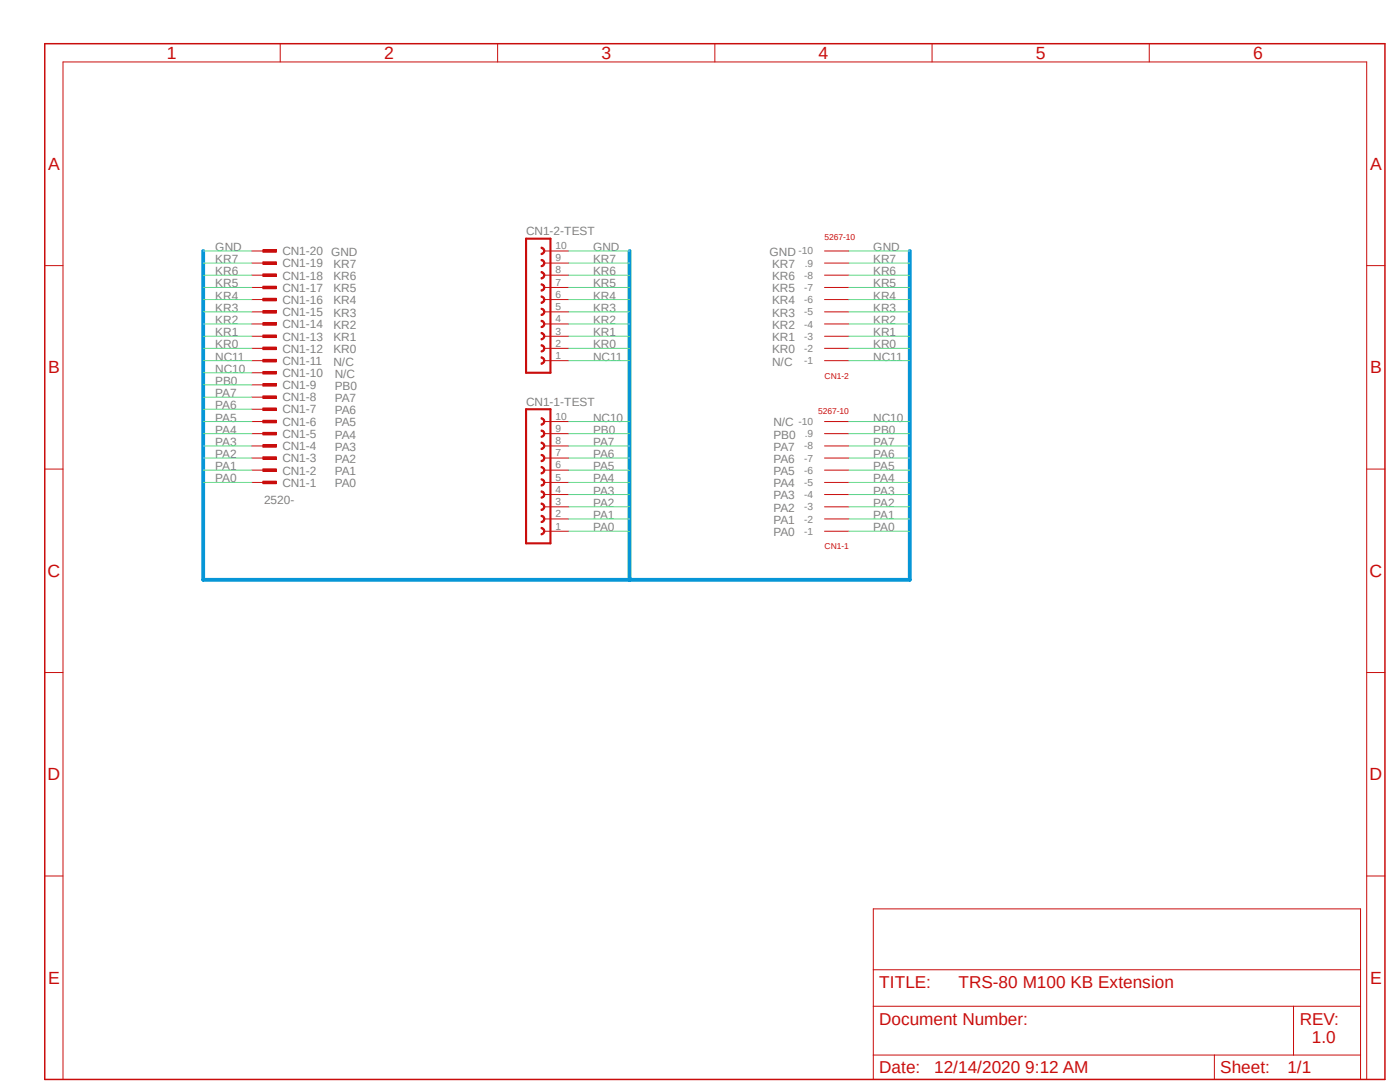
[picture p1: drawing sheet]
<svg xmlns="http://www.w3.org/2000/svg" width="279mm" height="216mm" viewBox="0 0 279 216" stroke-linecap="round" stroke-linejoin="round" font-family="sans-serif">
<path d="M8.4 8.4l268.3 207.5M276.7 8.4l-268.3 207.5" fill="none" stroke="#fff" stroke-width=".2"/>
<path d="M8.9 8.7h267.5v206.7h-267.5z" fill="none" stroke="#c90d0c" stroke-width=".3"/>
<g fill="none" stroke="#c90d0c" stroke-width=".2">
<path d="M55.9 8.7v3.7M99.3 8.7v3.7M142.7 8.7v3.7M186 8.7v3.7M229.4 8.7v3.7M8.9 53h3.7M272.8 53h3.6M8.9 93.6h3.7M272.8 93.6h3.6M8.9 134.2h3.7M272.8 134.2h3.6M8.9 174.8h3.7"/>
<path d="M272.8 174.8h3.6M174.3 181.4h97.2v34h-97.2zM174.3 193.5h97.2M12.6 215.4v-203h260.2v203M174.3 200.8h97.2M174.3 210.5h97.2M242.4 210.5v4.9M258.1 200.8v9.7"/>
</g>
<path d="M105 108.4h4.9" fill="none" stroke="#c90d0c" stroke-width=".42"/>
<path d="M108 100.4a.74 .74 0 0 1 .8 .7 .74 .74 0 0 1-.8 .8v-.3a.49 .49 0 0 0 .5-.5 .49 .49 0 0 0-.5-.5z" fill-rule="evenodd" fill="#c90d0c"/>
<path d="M108 100.4a.74 .74 0 0 1 .8 .7 .74 .74 0 0 1-.8 .8v-.3a.49 .49 0 0 0 .5-.5 .49 .49 0 0 0-.5-.5z" fill="none" stroke="#c90d0c" stroke-width=".2"/>
<path d="M108 102.8a.72 .72 0 0 1 .8 .7 .72 .72 0 0 1-.8 .8v-.2a.49 .49 0 0 0 .5-.5 .49 .49 0 0 0-.5-.5z" fill-rule="evenodd" fill="#c90d0c"/>
<path d="M108 102.8a.72 .72 0 0 1 .8 .7 .72 .72 0 0 1-.8 .8v-.2a.49 .49 0 0 0 .5-.5 .49 .49 0 0 0-.5-.5z" fill="none" stroke="#c90d0c" stroke-width=".2"/>
<path d="M108 105.2a.74 .74 0 0 1 .8 .8 .74 .74 0 0 1-.8 .7v-.2a.49 .49 0 0 0 .5-.5 .49 .49 0 0 0-.5-.5z" fill-rule="evenodd" fill="#c90d0c"/>
<path d="M108 105.2a.74 .74 0 0 1 .8 .8 .74 .74 0 0 1-.8 .7v-.2a.49 .49 0 0 0 .5-.5 .49 .49 0 0 0-.5-.5z" fill="none" stroke="#c90d0c" stroke-width=".2"/>
<path d="M108 95.5a.72 .72 0 0 1 .8 .8 .72 .72 0 0 1-.8 .7v-.3a.49 .49 0 0 0 .5-.5 .49 .49 0 0 0-.5-.4z" fill-rule="evenodd" fill="#c90d0c"/>
<path d="M108 95.5a.72 .72 0 0 1 .8 .8 .72 .72 0 0 1-.8 .7v-.3a.49 .49 0 0 0 .5-.5 .49 .49 0 0 0-.5-.4z" fill="none" stroke="#c90d0c" stroke-width=".2"/>
<path d="M108 98a.72 .72 0 0 1 .8 .7 .72 .72 0 0 1-.8 .7v-.2a.49 .49 0 0 0 .5-.5 .49 .49 0 0 0-.5-.5z" fill-rule="evenodd" fill="#c90d0c"/>
<path d="M108 98a.72 .72 0 0 1 .8 .7 .72 .72 0 0 1-.8 .7v-.2a.49 .49 0 0 0 .5-.5 .49 .49 0 0 0-.5-.5z" fill="none" stroke="#c90d0c" stroke-width=".2"/>
<path d="M108 88.2a.74 .74 0 0 1 .8 .8 .74 .74 0 0 1-.8 .7v-.2a.49 .49 0 0 0 .5-.5 .49 .49 0 0 0-.5-.5z" fill-rule="evenodd" fill="#c90d0c"/>
<path d="M108 88.2a.74 .74 0 0 1 .8 .8 .74 .74 0 0 1-.8 .7v-.2a.49 .49 0 0 0 .5-.5 .49 .49 0 0 0-.5-.5z" fill="none" stroke="#c90d0c" stroke-width=".2"/>
<path d="M108 90.7a.72 .72 0 0 1 .8 .7 .72 .72 0 0 1-.8 .7v-.2a.49 .49 0 0 0 .5-.5 .49 .49 0 0 0-.5-.5z" fill-rule="evenodd" fill="#c90d0c"/>
<path d="M108 90.7a.72 .72 0 0 1 .8 .7 .72 .72 0 0 1-.8 .7v-.2a.49 .49 0 0 0 .5-.5 .49 .49 0 0 0-.5-.5z" fill="none" stroke="#c90d0c" stroke-width=".2"/>
<path d="M108 93.1a.74 .74 0 0 1 .8 .7 .74 .74 0 0 1-.8 .8v-.3a.49 .49 0 0 0 .5-.5 .49 .49 0 0 0-.5-.5z" fill-rule="evenodd" fill="#c90d0c"/>
<path d="M108 93.1a.74 .74 0 0 1 .8 .7 .74 .74 0 0 1-.8 .8v-.3a.49 .49 0 0 0 .5-.5 .49 .49 0 0 0-.5-.5z" fill="none" stroke="#c90d0c" stroke-width=".2"/>
<path d="M105 108.4v-26.7h4.9v26.7" fill="none" stroke="#c90d0c" stroke-width=".42"/>
<path d="M108 83.4a.74 .74 0 0 1 .8 .7 .74 .74 0 0 1-.8 .7v-.2a.49 .49 0 0 0 .5-.5 .49 .49 0 0 0-.5-.5z" fill-rule="evenodd" fill="#c90d0c"/>
<path d="M108 83.4a.74 .74 0 0 1 .8 .7 .74 .74 0 0 1-.8 .7v-.2a.49 .49 0 0 0 .5-.5 .49 .49 0 0 0-.5-.5z" fill="none" stroke="#c90d0c" stroke-width=".2"/>
<path d="M108 85.8a.72 .72 0 0 1 .8 .7 .72 .72 0 0 1-.8 .7v-.2a.49 .49 0 0 0 .5-.4 .49 .49 0 0 0-.5-.5z" fill-rule="evenodd" fill="#c90d0c"/>
<path d="M108 85.8a.72 .72 0 0 1 .8 .7 .72 .72 0 0 1-.8 .7v-.2a.49 .49 0 0 0 .5-.4 .49 .49 0 0 0-.5-.5zM108.6 98.7h4.9M108.6 96.3h4.9M108.6 93.8h4.9M108.6 91.4h4.9M108.6 89h4.9M108.6 86.5h4.9M108.6 84.1h4.9M108.6 106h4.9M108.6 103.5h4.9M108.6 101.1h4.9" fill="none" stroke="#c90d0c" stroke-width=".2"/>
<path d="M105 74.4h4.9" fill="none" stroke="#c90d0c" stroke-width=".42"/>
<path d="M108 66.3a.74 .74 0 0 1 .8 .8 .74 .74 0 0 1-.8 .7v-.2a.49 .49 0 0 0 .5-.5 .49 .49 0 0 0-.5-.5z" fill-rule="evenodd" fill="#c90d0c"/>
<path d="M108 66.3a.74 .74 0 0 1 .8 .8 .74 .74 0 0 1-.8 .7v-.2a.49 .49 0 0 0 .5-.5 .49 .49 0 0 0-.5-.5z" fill="none" stroke="#c90d0c" stroke-width=".2"/>
<path d="M108 68.8a.72 .72 0 0 1 .8 .7 .72 .72 0 0 1-.8 .7v-.2a.49 .49 0 0 0 .5-.5 .49 .49 0 0 0-.5-.5z" fill-rule="evenodd" fill="#c90d0c"/>
<path d="M108 68.8a.72 .72 0 0 1 .8 .7 .72 .72 0 0 1-.8 .7v-.2a.49 .49 0 0 0 .5-.5 .49 .49 0 0 0-.5-.5z" fill="none" stroke="#c90d0c" stroke-width=".2"/>
<path d="M108 71.2a.74 .74 0 0 1 .8 .7 .74 .74 0 0 1-.8 .8v-.3a.49 .49 0 0 0 .5-.5 .49 .49 0 0 0-.5-.4z" fill-rule="evenodd" fill="#c90d0c"/>
<path d="M108 71.2a.74 .74 0 0 1 .8 .7 .74 .74 0 0 1-.8 .8v-.3a.49 .49 0 0 0 .5-.5 .49 .49 0 0 0-.5-.4z" fill="none" stroke="#c90d0c" stroke-width=".2"/>
<path d="M108 61.5a.72 .72 0 0 1 .8 .7 .72 .72 0 0 1-.8 .7v-.2a.49 .49 0 0 0 .5-.5 .49 .49 0 0 0-.5-.5z" fill-rule="evenodd" fill="#c90d0c"/>
<path d="M108 61.5a.72 .72 0 0 1 .8 .7 .72 .72 0 0 1-.8 .7v-.2a.49 .49 0 0 0 .5-.5 .49 .49 0 0 0-.5-.5z" fill="none" stroke="#c90d0c" stroke-width=".2"/>
<path d="M108 63.9a.72 .72 0 0 1 .8 .7 .72 .72 0 0 1-.8 .8v-.2a.49 .49 0 0 0 .5-.5 .49 .49 0 0 0-.5-.5z" fill-rule="evenodd" fill="#c90d0c"/>
<path d="M108 63.9a.72 .72 0 0 1 .8 .7 .72 .72 0 0 1-.8 .8v-.2a.49 .49 0 0 0 .5-.5 .49 .49 0 0 0-.5-.5z" fill="none" stroke="#c90d0c" stroke-width=".2"/>
<path d="M108 54.2a.74 .74 0 0 1 .8 .7 .74 .74 0 0 1-.8 .8v-.3a.49 .49 0 0 0 .5-.5 .49 .49 0 0 0-.5-.5z" fill-rule="evenodd" fill="#c90d0c"/>
<path d="M108 54.2a.74 .74 0 0 1 .8 .7 .74 .74 0 0 1-.8 .8v-.3a.49 .49 0 0 0 .5-.5 .49 .49 0 0 0-.5-.5z" fill="none" stroke="#c90d0c" stroke-width=".2"/>
<path d="M108 56.6a.72 .72 0 0 1 .8 .8 .72 .72 0 0 1-.8 .7v-.3a.49 .49 0 0 0 .5-.5 .49 .49 0 0 0-.5-.4z" fill-rule="evenodd" fill="#c90d0c"/>
<path d="M108 56.6a.72 .72 0 0 1 .8 .8 .72 .72 0 0 1-.8 .7v-.3a.49 .49 0 0 0 .5-.5 .49 .49 0 0 0-.5-.4z" fill="none" stroke="#c90d0c" stroke-width=".2"/>
<path d="M108 59.1a.74 .74 0 0 1 .8 .7 .74 .74 0 0 1-.8 .7v-.2a.49 .49 0 0 0 .5-.5 .49 .49 0 0 0-.5-.5z" fill-rule="evenodd" fill="#c90d0c"/>
<path d="M108 59.1a.74 .74 0 0 1 .8 .7 .74 .74 0 0 1-.8 .7v-.2a.49 .49 0 0 0 .5-.5 .49 .49 0 0 0-.5-.5z" fill="none" stroke="#c90d0c" stroke-width=".2"/>
<path d="M105 74.4v-26.8h4.9v26.8" fill="none" stroke="#c90d0c" stroke-width=".42"/>
<path d="M108 49.3a.74 .74 0 0 1 .8 .8 .74 .74 0 0 1-.8 .7v-.3a.49 .49 0 0 0 .5-.4 .49 .49 0 0 0-.5-.5z" fill-rule="evenodd" fill="#c90d0c"/>
<path d="M108 49.3a.74 .74 0 0 1 .8 .8 .74 .74 0 0 1-.8 .7v-.3a.49 .49 0 0 0 .5-.4 .49 .49 0 0 0-.5-.5z" fill="none" stroke="#c90d0c" stroke-width=".2"/>
<path d="M108 51.8a.72 .72 0 0 1 .8 .7 .72 .72 0 0 1-.8 .7v-.2a.49 .49 0 0 0 .5-.5 .49 .49 0 0 0-.5-.5z" fill-rule="evenodd" fill="#c90d0c"/>
<g fill="none" stroke="#c90d0c" stroke-width=".2">
<path d="M108 51.8a.72 .72 0 0 1 .8 .7 .72 .72 0 0 1-.8 .7v-.2a.49 .49 0 0 0 .5-.5 .49 .49 0 0 0-.5-.5zM108.6 59.8h4.9M108.6 57.4h4.9M108.6 54.9h4.9M108.6 52.5h4.9M108.6 50.1h4.9M164.5 59.8h4.9M164.5 57.4h4.9M164.5 54.9h4.9M164.5 52.5h4.9M164.5 50.1h4.9M108.6 72h4.9"/>
<path d="M108.6 69.5h4.9M108.6 67.1h4.9M108.6 64.6h4.9M108.6 62.2h4.9M164.5 72h4.9M164.5 69.5h4.9M164.5 67.1h4.9M164.5 64.6h4.9M164.5 62.2h4.9M164.5 98.7h4.9M164.5 96.3h4.9M164.5 93.8h4.9"/>
<path d="M164.5 91.4h4.9M164.5 89h4.9M164.5 86.5h4.9M164.5 84.1h4.9M164.5 106h4.9M164.5 103.5h4.9M164.5 101.1h4.9"/>
</g>
<path d="M52.5 96h2.7v.5h-2.7z" fill-rule="evenodd" fill="#c90d0c"/>
<path d="M50.2 96.3h2.5M52.5 96h2.7v.5h-2.7z" fill="none" stroke="#c90d0c" stroke-width=".2"/>
<path d="M52.5 93.6h2.7v.5h-2.7z" fill-rule="evenodd" fill="#c90d0c"/>
<path d="M50.2 93.8h2.5M52.5 93.6h2.7v.5h-2.7z" fill="none" stroke="#c90d0c" stroke-width=".2"/>
<path d="M52.5 91.1h2.7v.6h-2.7z" fill-rule="evenodd" fill="#c90d0c"/>
<path d="M50.2 91.4h2.5M52.5 91.1h2.7v.6h-2.7z" fill="none" stroke="#c90d0c" stroke-width=".2"/>
<path d="M52.5 88.7h2.7v.5h-2.7z" fill-rule="evenodd" fill="#c90d0c"/>
<path d="M50.2 89h2.5M52.5 88.7h2.7v.5h-2.7z" fill="none" stroke="#c90d0c" stroke-width=".2"/>
<path d="M52.5 86.3h2.7v.5h-2.7z" fill-rule="evenodd" fill="#c90d0c"/>
<path d="M50.2 86.5h2.5M52.5 86.3h2.7v.5h-2.7z" fill="none" stroke="#c90d0c" stroke-width=".2"/>
<path d="M52.5 83.9h2.7v.5h-2.7z" fill-rule="evenodd" fill="#c90d0c"/>
<path d="M50.2 84.1h2.5M52.5 83.9h2.7v.5h-2.7z" fill="none" stroke="#c90d0c" stroke-width=".2"/>
<path d="M52.5 81.4h2.7v.5h-2.7z" fill-rule="evenodd" fill="#c90d0c"/>
<path d="M50.2 81.7h2.5M52.5 81.4h2.7v.5h-2.7z" fill="none" stroke="#c90d0c" stroke-width=".2"/>
<path d="M52.5 79h2.7v.5h-2.7z" fill-rule="evenodd" fill="#c90d0c"/>
<path d="M50.2 79.2h2.5M52.5 79h2.7v.5h-2.7z" fill="none" stroke="#c90d0c" stroke-width=".2"/>
<path d="M52.5 76.5h2.7v.5h-2.7z" fill-rule="evenodd" fill="#c90d0c"/>
<path d="M50.2 76.8h2.5M52.5 76.5h2.7v.5h-2.7z" fill="none" stroke="#c90d0c" stroke-width=".2"/>
<path d="M52.5 74.1h2.7v.5h-2.7z" fill-rule="evenodd" fill="#c90d0c"/>
<path d="M50.2 74.4h2.5M52.5 74.1h2.7v.5h-2.7z" fill="none" stroke="#c90d0c" stroke-width=".2"/>
<path d="M52.5 71.7h2.7v.5h-2.7z" fill-rule="evenodd" fill="#c90d0c"/>
<path d="M50.2 72h2.5M52.5 71.7h2.7v.5h-2.7z" fill="none" stroke="#c90d0c" stroke-width=".2"/>
<path d="M52.5 69.3h2.7v.5h-2.7z" fill-rule="evenodd" fill="#c90d0c"/>
<path d="M50.2 69.5h2.5M52.5 69.3h2.7v.5h-2.7z" fill="none" stroke="#c90d0c" stroke-width=".2"/>
<path d="M52.5 66.8h2.7v.6h-2.7z" fill-rule="evenodd" fill="#c90d0c"/>
<path d="M50.2 67.1h2.5M52.5 66.8h2.7v.6h-2.7z" fill="none" stroke="#c90d0c" stroke-width=".2"/>
<path d="M52.5 64.4h2.7v.5h-2.7z" fill-rule="evenodd" fill="#c90d0c"/>
<path d="M50.2 64.6h2.5M52.5 64.4h2.7v.5h-2.7z" fill="none" stroke="#c90d0c" stroke-width=".2"/>
<path d="M52.5 62h2.7v.5h-2.7z" fill-rule="evenodd" fill="#c90d0c"/>
<path d="M50.2 62.2h2.5M52.5 62h2.7v.5h-2.7z" fill="none" stroke="#c90d0c" stroke-width=".2"/>
<path d="M52.5 59.5h2.7v.5h-2.7z" fill-rule="evenodd" fill="#c90d0c"/>
<path d="M50.2 59.8h2.5M52.5 59.5h2.7v.5h-2.7z" fill="none" stroke="#c90d0c" stroke-width=".2"/>
<path d="M52.5 57.1h2.7v.5h-2.7z" fill-rule="evenodd" fill="#c90d0c"/>
<path d="M50.2 57.4h2.5M52.5 57.1h2.7v.5h-2.7z" fill="none" stroke="#c90d0c" stroke-width=".2"/>
<path d="M52.5 54.7h2.7v.5h-2.7z" fill-rule="evenodd" fill="#c90d0c"/>
<path d="M50.2 54.9h2.5M52.5 54.7h2.7v.5h-2.7z" fill="none" stroke="#c90d0c" stroke-width=".2"/>
<path d="M52.5 52.2h2.7v.5h-2.7z" fill-rule="evenodd" fill="#c90d0c"/>
<path d="M50.2 52.5h2.5M52.5 52.2h2.7v.5h-2.7z" fill="none" stroke="#c90d0c" stroke-width=".2"/>
<path d="M52.5 49.8h2.7v.5h-2.7z" fill-rule="evenodd" fill="#c90d0c"/>
<path d="M50.2 50.1h2.5M52.5 49.8h2.7v.5h-2.7z" fill="none" stroke="#c90d0c" stroke-width=".2"/>
<path d="M40.6 50.1v65.6h141v-65.6M125.6 50.1v65.6" fill="none" stroke="#0696d7" stroke-width=".76"/>
<g fill="none" stroke="#62d987" stroke-width=".2">
<path d="M40.6 59.8h9.6M40.6 57.4h9.6M40.6 54.9h9.6M40.6 52.5h9.6M40.6 50.1h9.6M113.5 59.8h12.1M113.5 57.4h12.1M113.5 54.9h12.1M113.5 52.5h12.1M113.5 50.1h12.1M169.4 59.8h12.2M169.4 57.4h12.2"/>
<path d="M169.4 54.9h12.2M169.4 52.5h12.2M169.4 50.1h12.2M40.6 79.2h9.6M40.6 76.8h9.6M40.6 74.4h9.6M40.6 72h9.6M40.6 69.5h9.6M40.6 67.1h9.6M40.6 64.6h9.6M40.6 62.2h9.6M113.5 72h12.1"/>
<path d="M113.5 69.5h12.1M113.5 67.1h12.1M113.5 64.6h12.1M113.5 62.2h12.1M169.4 72h12.2M169.4 69.5h12.2M169.4 67.1h12.2M169.4 64.6h12.2M169.4 62.2h12.2M40.6 96.3h9.6M40.6 93.8h9.6M40.6 91.4h9.6"/>
<path d="M40.6 89h9.6M40.6 86.5h9.6M40.6 84.1h9.6M40.6 81.7h9.6M113.5 96.3h12.1M113.5 93.8h12.1M113.5 91.4h12.1M113.5 98.7h12.1M113.5 89h12.1M113.5 86.5h12.1M113.5 84.1h12.1M169.4 96.3h12.2"/>
<path d="M169.4 93.8h12.2M169.4 91.4h12.2M169.4 98.7h12.2M169.4 89h12.2M169.4 86.5h12.2M169.4 84.1h12.2M113.5 106h12.1M113.5 103.5h12.1M113.5 101.1h12.1M169.4 106h12.2M169.4 103.5h12.2M169.4 101.1h12.2"/>
</g>
<g font-size="3.5" fill="#c90d0c">
<text x="33.3" y="11.8">1</text>
<text x="76.7" y="11.8">2</text>
<text x="120" y="11.8">3</text>
<text x="163.4" y="11.8">4</text>
<text x="206.7" y="11.8">5</text>
<text x="250.1" y="11.8">6</text>
<text x="9.6" y="33.9">A</text>
<text x="273.4" y="33.9">A</text>
<text x="9.6" y="74.5">B</text>
<text x="273.4" y="74.5">B</text>
<text x="9.5" y="115.1">C</text>
<text x="273.3" y="115.1">C</text>
<text x="9.5" y="155.7">D</text>
<text x="273.3" y="155.7">D</text>
<text x="9.6" y="196.3">E</text>
<text x="273.4" y="196.3">E</text>
</g>
<g font-size="3.4" fill="#c90d0c">
<text x="175.5" y="197.1">TITLE:</text>
<text x="191.3" y="197.1">TRS-80 M100 KB Extension</text>
<text x="175.5" y="204.5">Document Number:</text>
<text x="259.4" y="204.5">REV:</text>
<text x="261.8" y="208.1">1.0</text>
<text x="175.5" y="214.2">Date:</text>
<text x="186.4" y="214.2">12/14/2020 9:12 AM</text>
<text x="243.5" y="214.2">Sheet:</text>
<text x="256.9" y="214.2">1/1</text>
</g>
<g font-size="2.4" fill="#808080">
<text x="105" y="46.9">CN1-2-TEST</text>
<text x="43" y="52.5">KR7</text>
<text x="43" y="50.1">GND</text>
<text x="56.3" y="53.3">CN1-19</text>
<text x="56.3" y="50.9">CN1-20 GND</text>
<text x="66.5" y="53.5">KR7</text>
<text x="118.4" y="52.5">KR7</text>
<text x="118.4" y="50.1">GND</text>
<text x="153.6" y="51.1">GND</text>
<text x="154.1" y="53.5">KR7</text>
<text x="174.3" y="52.5">KR7</text>
<text x="174.3" y="50.1">GND</text>
<text x="43" y="59.8">KR4</text>
<text x="43" y="57.4">KR5</text>
<text x="43" y="54.9">KR6</text>
<text x="56.3" y="58.2">CN1-17</text>
<text x="56.3" y="55.8">CN1-18</text>
<text x="66.5" y="58.3">KR5</text>
<text x="66.5" y="55.9">KR6</text>
<text x="118.4" y="59.8">KR4</text>
<text x="118.4" y="57.4">KR5</text>
<text x="118.4" y="54.9">KR6</text>
<text x="154.1" y="58.3">KR5</text>
<text x="154.1" y="55.9">KR6</text>
<text x="174.3" y="59.8">KR4</text>
<text x="174.3" y="57.4">KR5</text>
<text x="174.3" y="54.9">KR6</text>
<text x="43" y="64.6">KR2</text>
<text x="43" y="62.2">KR3</text>
<text x="56.3" y="65.5">CN1-14</text>
<text x="56.3" y="63.1">CN1-15</text>
<text x="56.3" y="60.6">CN1-16</text>
<text x="66.5" y="65.6">KR2</text>
<text x="66.5" y="63.2">KR3</text>
<text x="66.5" y="60.7">KR4</text>
<text x="118.4" y="64.6">KR2</text>
<text x="118.4" y="62.2">KR3</text>
<text x="154.1" y="65.6">KR2</text>
<text x="154.1" y="63.2">KR3</text>
<text x="154.1" y="60.7">KR4</text>
<text x="174.3" y="64.6">KR2</text>
<text x="174.3" y="62.2">KR3</text>
<text x="43" y="72">NC11</text>
<text x="43" y="69.5">KR0</text>
<text x="43" y="67.1">KR1</text>
<text x="56.3" y="70.4">CN1-12</text>
<text x="56.3" y="67.9">CN1-13</text>
<text x="66.5" y="70.5">KR0</text>
<text x="66.5" y="68.1">KR1</text>
<text x="118.4" y="72">NC11</text>
<text x="118.4" y="69.5">KR0</text>
<text x="118.4" y="67.1">KR1</text>
<text x="154.1" y="70.5">KR0</text>
<text x="154.1" y="68.1">KR1</text>
<text x="174.3" y="72">NC11</text>
<text x="174.3" y="69.5">KR0</text>
<text x="174.3" y="67.1">KR1</text>
<text x="43" y="76.8">PB0</text>
<text x="43" y="74.4">NC10</text>
<text x="56.3" y="77.7">CN1-9</text>
<text x="56.3" y="75.2">CN1-10</text>
<text x="56.3" y="72.8">CN1-11</text>
<text x="66.5" y="72.9">N/C</text>
<text x="66.8" y="77.8">PB0</text>
<text x="66.8" y="75.4">N/C</text>
<text x="154.1" y="72.9">N/C</text>
<text x="43" y="81.7">PA6</text>
<text x="43" y="79.2">PA7</text>
<text x="56.3" y="82.5">CN1-7</text>
<text x="56.3" y="80.1">CN1-8</text>
<text x="66.8" y="82.6">PA6</text>
<text x="66.8" y="80.2">PA7</text>
<text x="105" y="80.9">CN1-1-TEST</text>
<text x="43" y="89">PA3</text>
<text x="43" y="86.5">PA4</text>
<text x="43" y="84.1">PA5</text>
<text x="56.3" y="89.8">CN1-4</text>
<text x="56.3" y="87.4">CN1-5</text>
<text x="56.3" y="85">CN1-6</text>
<text x="66.8" y="90">PA3</text>
<text x="66.8" y="87.5">PA4</text>
<text x="66.8" y="85.1">PA5</text>
<text x="118.4" y="89">PA7</text>
<text x="118.4" y="86.5">PB0</text>
<text x="118.4" y="84.1">NC10</text>
<text x="154.3" y="90">PA7</text>
<text x="154.3" y="87.5">PB0</text>
<text x="154.3" y="85.1">N/C</text>
<text x="174.3" y="89">PA7</text>
<text x="174.3" y="86.5">PB0</text>
<text x="174.3" y="84.1">NC10</text>
<text x="43" y="93.8">PA1</text>
<text x="43" y="91.4">PA2</text>
<text x="56.3" y="94.7">CN1-2</text>
<text x="56.3" y="92.2">CN1-3</text>
<text x="66.8" y="94.8">PA1</text>
<text x="66.8" y="92.4">PA2</text>
<text x="118.4" y="93.8">PA5</text>
<text x="118.4" y="91.4">PA6</text>
<text x="154.3" y="94.8">PA5</text>
<text x="154.3" y="92.4">PA6</text>
<text x="174.3" y="93.8">PA5</text>
<text x="174.3" y="91.4">PA6</text>
<text x="43" y="96.3">PA0</text>
<text x="52.7" y="100.5">2520-</text>
<text x="56.3" y="97.1">CN1-1</text>
<text x="66.8" y="97.2">PA0</text>
<text x="118.4" y="101.1">PA2</text>
<text x="118.4" y="98.7">PA3</text>
<text x="118.4" y="96.3">PA4</text>
<text x="154.3" y="99.7">PA3</text>
<text x="154.3" y="97.2">PA4</text>
<text x="174.3" y="101.1">PA2</text>
<text x="174.3" y="98.7">PA3</text>
<text x="174.3" y="96.3">PA4</text>
<text x="118.4" y="106">PA0</text>
<text x="118.4" y="103.5">PA1</text>
<text x="154.3" y="107">PA0</text>
<text x="154.3" y="104.5">PA1</text>
<text x="154.3" y="102.1">PA2</text>
<text x="174.3" y="106">PA0</text>
<text x="174.3" y="103.5">PA1</text>
</g>
<g font-size="2" fill="#808080">
<text x="110.9" y="52.2">9</text>
<text x="110.9" y="49.7">10</text>
<text x="159.3" y="50.8">-10</text>
<text x="160.6" y="53.2">.9</text>
<text x="110.9" y="59.4">6</text>
<text x="110.9" y="57">7</text>
<text x="110.9" y="54.6">8</text>
<text x="160.5" y="58.1">-7</text>
<text x="160.5" y="55.6">-8</text>
<text x="110.9" y="64.3">4</text>
<text x="110.9" y="61.9">5</text>
<text x="160.5" y="65.4">-4</text>
<text x="160.5" y="63">-5</text>
<text x="160.5" y="60.5">-6</text>
<text x="110.9" y="71.6">1</text>
<text x="110.9" y="69.2">2</text>
<text x="110.9" y="66.8">3</text>
<text x="160.5" y="70.2">-2</text>
<text x="160.5" y="67.8">-3</text>
<text x="160.5" y="72.6">-1</text>
<text x="110.9" y="83.8">10</text>
<text x="110.9" y="88.6">8</text>
<text x="110.9" y="86.2">9</text>
<text x="159.3" y="84.8">-10</text>
<text x="160.5" y="89.7">-8</text>
<text x="160.6" y="87.3">.9</text>
<text x="110.9" y="95.9">5</text>
<text x="110.9" y="93.5">6</text>
<text x="110.9" y="91.1">7</text>
<text x="160.5" y="94.5">-6</text>
<text x="160.5" y="92.1">-7</text>
<text x="110.9" y="100.8">3</text>
<text x="110.9" y="98.3">4</text>
<text x="160.5" y="101.8">-3</text>
<text x="160.5" y="99.4">-4</text>
<text x="160.5" y="97">-5</text>
<text x="110.9" y="105.7">1</text>
<text x="110.9" y="103.2">2</text>
<text x="160.5" y="106.7">-1</text>
<text x="160.5" y="104.3">-2</text>
</g>
<g font-size="1.7" fill="#c90d0c">
<text x="164.5" y="47.9">5267-10</text>
<text x="164.5" y="75.6">CN1-2</text>
<text x="163.3" y="82.6">5267-10</text>
<text x="164.5" y="109.6">CN1-1</text>
</g>
</svg>
